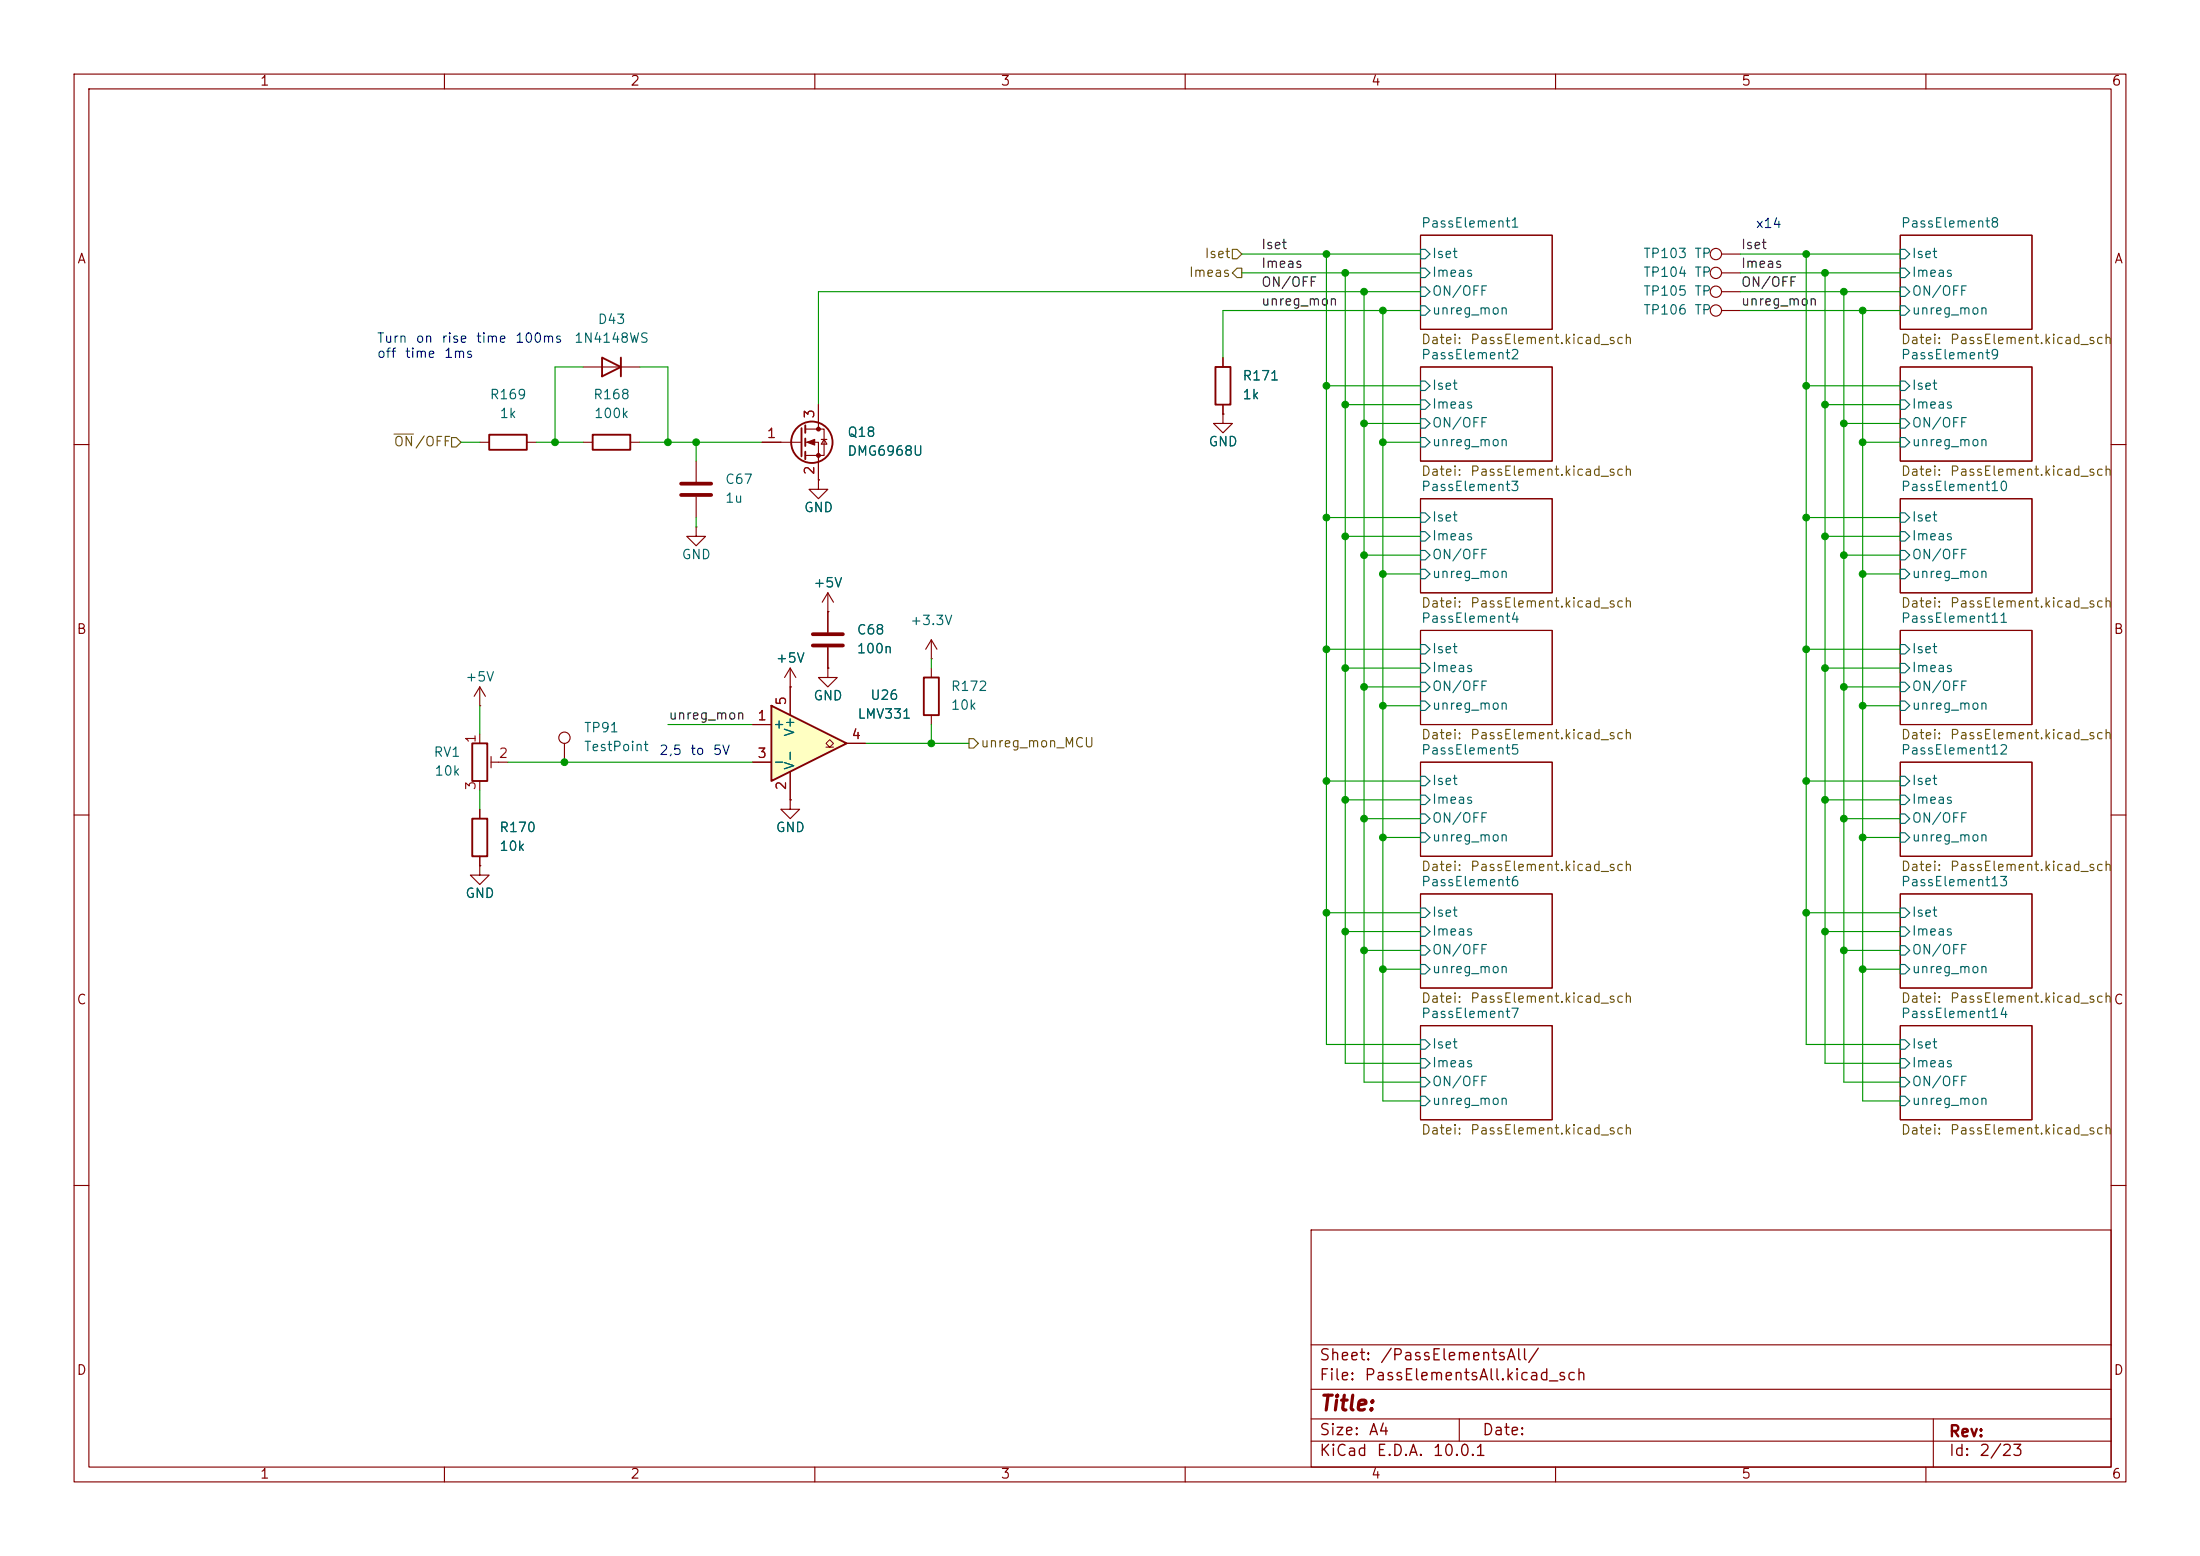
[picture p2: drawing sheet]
<svg xmlns="http://www.w3.org/2000/svg" width="297mm" height="210mm" viewBox="0 0 297 210" stroke-linecap="round" stroke-linejoin="round" font-family="sans-serif">
<g fill="none" stroke="#840000" stroke-width=".15">
<path d="M10 10h277v190h-277zM12 12h273v186h-273zM60 10v2M110 10v2M160 10v2M210 10v2M260 10v2M191.8 31.8h17.7v12.7h-17.7zM232.4 39.4h2.5M232.4 36.8h2.5M232.4 34.3h2.5M256.5 31.8h17.8v12.7h-17.8z"/>
<path d="M64.8 59.7h1.2M71.1 59.7h1.3M78.7 49.5h7.7M78.7 59.7h1.3M85.1 59.7h1.3M165.1 55.9v1.3h1.3l-1.3 1.2-1.3-1.2h1.3M165.1 55.9h.1M165.1 48.3v1.2M165.1 54.6v1.3M191.8 49.5h17.7v12.7h-17.7zM232.4 41.9h2.5M256.5 49.5h17.8v12.7h-17.8z"/>
<path d="M10 60h2M94 71.1v1.3h1.2l-1.2 1.3-1.3-1.3h1.3M94 71.1h.1M94 62.2v2.8M94 67.1v2.8M191.8 67.3h17.7v12.7h-17.7zM256.5 67.3h17.8v12.7h-17.8zM285 60h2M64.8 95.3h.1M64.8 92.7v2.6M64.8 99.1v1.2M64.8 92.7l-.8 1.3"/>
<path d="M64.8 92.7l.7 1.3M106.7 92.7h.1M106.7 90.2l-.8 1.2M106.7 90.2l.7 1.2M106.7 90.2v2.5M125.7 90.2v1.2M125.7 96.5v1.3M191.8 85.1h17.7v12.7h-17.7zM256.5 85.1h17.8v12.7h-17.8zM10 110h2M64.8 116.8v1.3h1.2l-1.2 1.3-1.3-1.3h1.3M64.8 116.8h.1"/>
<path d="M64.8 105.4v1.3M64.8 109.2v1.3M64.8 115.6v1.2M66.3 102.1v1.5M66.3 102.9h2.3M76.2 100.3v2.6M106.7 108v1.2h1.2l-1.2 1.3-1.3-1.3h1.3M106.7 108h.1M191.8 102.9h17.7v12.7h-17.7zM256.5 102.9h17.8v12.7h-17.8zM285 110h2M191.8 138.4h17.7v12.7h-17.7z"/>
<path d="M191.8 120.7h17.7v12.7h-17.7zM256.5 138.4h17.8v12.7h-17.8zM256.5 120.7h17.8v12.7h-17.8zM10 160h2M177 166h108v32h-108zM285 160h2M60 198v2M110 198v2M160 198v2M177 194.5h108M177 191.5h108M177 187.5h108"/>
<path d="M177 181.5h108M197 191.5v3M210 198v2M260 198v2M261 191.5v6.5"/>
<circle cx="231.6" cy="36.8" r=".76"/>
<circle cx="231.6" cy="39.4" r=".76"/>
<circle cx="231.6" cy="34.3" r=".76"/>
<circle cx="231.6" cy="41.9" r=".76"/>
<circle cx="76.2" cy="99.6" r=".76"/>
</g>
<g fill="none" stroke="#006464" stroke-width=".15">
<path d="M191.8 36.2h.6l.6 .6-.6 .7h-.6zM191.8 33.7h.6l.6 .6-.6 .6h-.6zM191.8 38.7h.6l.6 .7-.6 .6h-.6zM256.5 36.2h.7l.6 .6-.6 .7h-.7zM256.5 33.7h.7l.6 .6-.6 .6h-.7zM256.5 38.7h.7l.6 .7-.6 .6h-.7zM191.8 54h.6l.6 .6-.6 .6h-.6zM191.8 51.4h.6l.6 .7-.6 .6h-.6zM191.8 56.5h.6l.6 .7-.6 .6h-.6zM191.8 59.1h.6l.6 .6-.6 .6h-.6zM191.8 41.3h.6l.6 .6-.6 .6h-.6zM256.5 54h.7l.6 .6-.6 .6h-.7z"/>
<path d="M256.5 51.4h.7l.6 .7-.6 .6h-.7zM256.5 56.5h.7l.6 .7-.6 .6h-.7zM256.5 59.1h.7l.6 .6-.6 .6h-.7zM256.5 41.3h.7l.6 .6-.6 .6h-.7zM191.8 71.8h.6l.6 .6-.6 .6h-.6zM191.8 69.2h.6l.6 .7-.6 .6h-.6zM191.8 74.3h.6l.6 .6-.6 .7h-.6zM191.8 76.8h.6l.6 .7-.6 .6h-.6zM256.5 71.8h.7l.6 .6-.6 .6h-.7zM256.5 69.2h.7l.6 .7-.6 .6h-.7zM256.5 74.3h.7l.6 .6-.6 .7h-.7zM256.5 76.8h.7l.6 .7-.6 .6h-.7z"/>
<path d="M191.8 89.5h.6l.6 .7-.6 .6h-.6zM191.8 87h.6l.6 .6-.6 .7h-.6zM191.8 92.1h.6l.6 .6-.6 .6h-.6zM191.8 94.6h.6l.6 .7-.6 .6h-.6zM256.5 89.5h.7l.6 .7-.6 .6h-.7zM256.5 87h.7l.6 .6-.6 .7h-.7zM256.5 92.1h.7l.6 .6-.6 .6h-.7zM256.5 94.6h.7l.6 .7-.6 .6h-.7zM191.8 107.3h.6l.6 .7-.6 .6h-.6zM191.8 104.8h.6l.6 .6-.6 .6h-.6zM191.8 109.9h.6l.6 .6-.6 .6h-.6zM191.8 112.4h.6l.6 .6-.6 .7h-.6z"/>
<path d="M256.5 107.3h.7l.6 .7-.6 .6h-.7zM256.5 104.8h.7l.6 .6-.6 .6h-.7zM256.5 109.9h.7l.6 .6-.6 .6h-.7zM256.5 112.4h.7l.6 .6-.6 .7h-.7zM191.8 125.1h.6l.6 .6-.6 .7h-.6zM191.8 122.6h.6l.6 .6-.6 .6h-.6zM191.8 127.6h.6l.6 .7-.6 .6h-.6zM191.8 130.2h.6l.6 .6-.6 .6h-.6zM256.5 125.1h.7l.6 .6-.6 .7h-.7zM256.5 122.6h.7l.6 .6-.6 .6h-.7zM256.5 127.6h.7l.6 .7-.6 .6h-.7zM256.5 130.2h.7l.6 .6-.6 .6h-.7z"/>
<path d="M191.8 142.9h.6l.6 .6-.6 .6h-.6zM191.8 140.3h.6l.6 .7-.6 .6h-.6zM191.8 145.4h.6l.6 .7-.6 .6h-.6zM191.8 148h.6l.6 .6-.6 .6h-.6zM256.5 142.9h.7l.6 .6-.6 .6h-.7zM256.5 140.3h.7l.6 .7-.6 .6h-.7zM256.5 145.4h.7l.6 .7-.6 .6h-.7zM256.5 148h.7l.6 .6-.6 .6h-.7z"/>
</g>
<path d="M66 58.7h5.1v2h-5.1zM80 58.7h5.1v2h-5.1zM81.3 48.3l2.5 1.2-2.5 1.3zM83.8 48.3v2.5M164.1 49.5h2v5.1h-2zM124.7 91.4h2v5.1h-2zM63.8 110.5h2v5.1h-2zM63.8 100.3h2v5.1h-2z" fill="none" stroke="#840000" stroke-width=".25"/>
<path d="M91.9 65.3h4.1M91.9 66.8h4.1" fill="none" stroke="#840000" stroke-width=".51"/>
<path d="M104.1 95.3l10.2 5-10.2 5.1z" fill="#ffffc2"/>
<g fill="none" stroke="#840000" stroke-width=".25">
<path d="M108.2 57.8v3.8M108.7 57.4v1M108.7 59.2v1M108.7 61v1M104.1 95.3l10.2 5-10.2 5.1z"/>
<circle cx="109.6" cy="59.7" r="2.79"/>
</g>
<path d="M111.5 100.8h.5l-.5-.5 .5-.5 .5 .5-.5 .5h.5" fill="none" stroke="#840000" stroke-width=".14"/>
<g fill="none" stroke="#840000" stroke-width=".15">
<path d="M102.9 59.7h5.3M108.7 57.9h2.6v3.6h-2.6M108.7 59.7h1.8v5.1M110.5 54.6v3.3M110.9 59.3h.7M111.3 59.3l.3 .6h-.7zM165.1 55.9h.1M165.1 48.3v1.2M165.1 54.6v1.3M110.5 64.8v1.2h1.3l-1.3 1.3-1.3-1.3h1.3M110.5 64.8h.1M101.6 97.8h2.5"/>
<path d="M106.7 92.7h.1M106.7 92.7v3.8M111.8 90.2v1.2h1.2l-1.2 1.3-1.3-1.3h1.3M111.8 90.2h.1M111.8 82.6h.1M111.8 80v5.3M111.8 87.4v2.8M111.8 80l-.8 1.3M111.8 80l.7 1.3M125.7 88.9h.1M125.7 86.4l-.7 1.2M125.7 86.4l.8 1.2"/>
<path d="M125.7 86.4v2.5M64.8 116.8h.1M64.8 109.2v1.3M64.8 115.6v1.2M101.6 102.9h2.5M106.7 108h.1M106.7 104.1v3.9M114.3 100.3h2.5"/>
</g>
<path d="M109.7 85.6h4.1M109.7 87.1h4.1" fill="none" stroke="#840000" stroke-width=".51"/>
<g fill="#840000" stroke="#840000" stroke-width=".15">
<path d="M109 59.7l1-.4v.8z"/>
<circle cx="110.5" cy="57.9" r=".25"/>
<circle cx="110.5" cy="61.5" r=".25"/>
</g>
<path d="M166.4 36.8l.6-.6h.6v1.3h-.6zM166.4 33.7h.6l.6 .6-.6 .6h-.6zM53.2 58.6h2.6M61 59.1h.6l.6 .6-.6 .6h-.6zM130.8 99.7h.6l.7 .6-.7 .7h-.6z" fill="none" stroke="#725600" stroke-width=".15"/>
<g fill="none" stroke="#009600" stroke-width=".15">
<path d="M167.6 36.8h24.2M167.6 34.3h24.2M179.1 34.3v106.7h12.7M181.6 36.8v106.7h10.2M184.1 39.4v106.7h7.7M191.8 39.4h-81.3v15.2M234.9 36.8h21.6M234.9 39.4h21.6M234.9 34.3h21.6M243.8 34.3v106.7h12.7M246.4 36.8v106.7h10.1M248.9 39.4v106.7h7.6"/>
<path d="M62.2 59.7h2.6M72.4 59.7h6.3M78.7 49.5h-3.8v10.2M86.4 49.5h3.8v10.2M86.4 59.7h16.5M94 59.7v2.5M179.1 52.1h12.7M181.6 54.6h10.2M184.1 57.2h7.7M186.7 59.7h5.1M186.7 41.9v106.7h5.1M191.8 41.9h-26.7v6.4"/>
<path d="M234.9 41.9h21.6M243.8 52.1h12.7M246.4 54.6h10.1M248.9 57.2h7.6M251.5 59.7h5M251.5 41.9v106.7h5M94 69.9v1.2M179.1 69.9h12.7M181.6 72.4h10.2M184.1 74.9h7.7M186.7 77.5h5.1M243.8 69.9h12.7"/>
<path d="M246.4 72.4h10.1M248.9 74.9h7.6M251.5 77.5h5M64.8 95.3v3.8M90.2 97.8h11.4M125.7 88.9v1.3M125.7 97.8v2.5M179.1 87.6h12.7M181.6 90.2h10.2M184.1 92.7h7.7M186.7 95.3h5.1M243.8 87.6h12.7"/>
<path d="M246.4 90.2h10.1M248.9 92.7h7.6M251.5 95.3h5M64.8 106.7v2.5M68.6 102.9h33M116.8 100.3h14M179.1 105.4h12.7M181.6 108h10.2M184.1 110.5h7.7M186.7 113h5.1M243.8 105.4h12.7M246.4 108h10.1"/>
<path d="M248.9 110.5h7.6M251.5 113h5M179.1 123.2h12.7M181.6 125.7h10.2M184.1 128.3h7.7M186.7 130.8h5.1M243.8 123.2h12.7M246.4 125.7h10.1M248.9 128.3h7.6M251.5 130.8h5"/>
</g>
<g fill="#009600" stroke="#009600" stroke-width=".14">
<circle cx="74.9" cy="59.7" r=".46"/>
<circle cx="94" cy="59.7" r=".46"/>
<circle cx="90.2" cy="59.7" r=".46"/>
<circle cx="76.2" cy="102.9" r=".46"/>
<circle cx="243.8" cy="34.3" r=".46"/>
<circle cx="251.5" cy="41.9" r=".46"/>
<circle cx="246.4" cy="54.6" r=".46"/>
<circle cx="248.9" cy="39.4" r=".46"/>
<circle cx="251.5" cy="59.7" r=".46"/>
<circle cx="248.9" cy="57.2" r=".46"/>
<circle cx="246.4" cy="36.8" r=".46"/>
<circle cx="246.4" cy="108" r=".46"/>
<circle cx="248.9" cy="110.5" r=".46"/>
<circle cx="243.8" cy="105.4" r=".46"/>
<circle cx="243.8" cy="123.2" r=".46"/>
<circle cx="186.7" cy="77.5" r=".46"/>
<circle cx="243.8" cy="69.9" r=".46"/>
<circle cx="186.7" cy="59.7" r=".46"/>
<circle cx="181.6" cy="36.8" r=".46"/>
<circle cx="179.1" cy="34.3" r=".46"/>
<circle cx="186.7" cy="41.9" r=".46"/>
<circle cx="181.6" cy="54.6" r=".46"/>
<circle cx="184.1" cy="39.4" r=".46"/>
<circle cx="243.8" cy="52.1" r=".46"/>
<circle cx="248.9" cy="128.3" r=".46"/>
<circle cx="251.5" cy="130.8" r=".46"/>
<circle cx="251.5" cy="95.3" r=".46"/>
<circle cx="246.4" cy="125.7" r=".46"/>
<circle cx="251.5" cy="113" r=".46"/>
<circle cx="181.6" cy="72.4" r=".46"/>
<circle cx="179.1" cy="69.9" r=".46"/>
<circle cx="184.1" cy="74.9" r=".46"/>
<circle cx="184.1" cy="57.2" r=".46"/>
<circle cx="186.7" cy="95.3" r=".46"/>
<circle cx="186.7" cy="130.8" r=".46"/>
<circle cx="186.7" cy="113" r=".46"/>
<circle cx="181.6" cy="125.7" r=".46"/>
<circle cx="184.1" cy="128.3" r=".46"/>
<circle cx="184.1" cy="110.5" r=".46"/>
<circle cx="181.6" cy="108" r=".46"/>
<circle cx="184.1" cy="92.7" r=".46"/>
<circle cx="181.6" cy="90.2" r=".46"/>
<circle cx="179.1" cy="123.2" r=".46"/>
<circle cx="179.1" cy="87.6" r=".46"/>
<circle cx="179.1" cy="105.4" r=".46"/>
<circle cx="179.1" cy="52.1" r=".46"/>
<circle cx="125.7" cy="100.3" r=".46"/>
<circle cx="248.9" cy="74.9" r=".46"/>
<circle cx="251.5" cy="77.5" r=".46"/>
<circle cx="246.4" cy="72.4" r=".46"/>
<circle cx="248.9" cy="92.7" r=".46"/>
<circle cx="243.8" cy="87.6" r=".46"/>
<circle cx="246.4" cy="90.2" r=".46"/>
</g>
<text font-size="2" fill="#840000" x="178" y="190.9">Title:</text>
<g font-size="1.5" fill="#840000">
<text x="178" y="184">Sheet:</text>
<text x="186.2" y="184">/PassElementsAll/</text>
<text x="178" y="186.7">File:</text>
<text x="184.1" y="186.7">PassElementsAll.kicad_sch</text>
<text x="178" y="196.9">KiCad</text>
<text x="178" y="194.1">Size:</text>
<text x="184.7" y="194.1">A4</text>
<text x="185.7" y="196.9">E.D.A.</text>
<text x="193.3" y="196.9">10.0.1</text>
<text x="200" y="194.1">Date:</text>
<text x="263" y="194.3">Rev:</text>
<text x="263" y="196.9">Id:</text>
<text x="267.1" y="196.9">2/23</text>
</g>
<g font-size="1.3" fill="#840000">
<text x="35" y="11.9">1</text>
<text x="85" y="11.9">2</text>
<text x="135" y="11.9">3</text>
<text x="185" y="11.9">4</text>
<text x="235" y="11.9">5</text>
<text x="285" y="11.9">6</text>
<text x="10.3" y="35.9">A</text>
<text x="285.3" y="35.9">A</text>
<text x="10.3" y="85.9">B</text>
<text x="285.3" y="85.9">B</text>
<text x="10.3" y="135.9">C</text>
<text x="285.3" y="135.9">C</text>
<text x="10.3" y="185.9">D</text>
<text x="285.3" y="185.9">D</text>
<text x="35" y="199.9">1</text>
<text x="85" y="199.9">2</text>
<text x="135" y="199.9">3</text>
<text x="185" y="199.9">4</text>
<text x="235" y="199.9">5</text>
<text x="285" y="199.9">6</text>
</g>
<g font-size="1.3" fill="#725600">
<text x="162.5" y="35.2">Iset</text>
<text x="160.4" y="37.7">Imeas</text>
<text x="191.8" y="46.8">Datei:</text>
<text x="198.4" y="46.8">PassElement.kicad_sch</text>
<text x="256.5" y="46.8">Datei:</text>
<text x="263.2" y="46.8">PassElement.kicad_sch</text>
<text x="53.1" y="60.6">ON/OFF</text>
<text x="191.8" y="64.5">Datei:</text>
<text x="198.4" y="64.5">PassElement.kicad_sch</text>
<text x="256.5" y="64.5">Datei:</text>
<text x="263.2" y="64.5">PassElement.kicad_sch</text>
<text x="191.8" y="82.3">Datei:</text>
<text x="198.4" y="82.3">PassElement.kicad_sch</text>
<text x="256.5" y="82.3">Datei:</text>
<text x="263.2" y="82.3">PassElement.kicad_sch</text>
<text x="132.3" y="101.2">unreg_mon_MCU</text>
<text x="191.8" y="100.1">Datei:</text>
<text x="198.4" y="100.1">PassElement.kicad_sch</text>
<text x="256.5" y="100.1">Datei:</text>
<text x="263.2" y="100.1">PassElement.kicad_sch</text>
<text x="191.8" y="117.9">Datei:</text>
<text x="198.4" y="117.9">PassElement.kicad_sch</text>
<text x="256.5" y="117.9">Datei:</text>
<text x="263.2" y="117.9">PassElement.kicad_sch</text>
<text x="191.8" y="135.7">Datei:</text>
<text x="198.4" y="135.7">PassElement.kicad_sch</text>
<text x="256.5" y="135.7">Datei:</text>
<text x="263.2" y="135.7">PassElement.kicad_sch</text>
<text x="191.8" y="153.4">Datei:</text>
<text x="198.4" y="153.4">PassElement.kicad_sch</text>
<text x="256.5" y="153.4">Datei:</text>
<text x="263.2" y="153.4">PassElement.kicad_sch</text>
</g>
<g font-size="1.3" fill="#0f0f0f">
<text x="170.2" y="33.9">Iset</text>
<text x="234.9" y="33.9">Iset</text>
<text x="170.2" y="39">ON/OFF</text>
<text x="170.2" y="41.6">unreg_mon</text>
<text x="170.2" y="36.5">Imeas</text>
<text x="234.9" y="39">ON/OFF</text>
<text x="234.9" y="41.6">unreg_mon</text>
<text x="234.9" y="36.5">Imeas</text>
<text x="90.2" y="97.4">unreg_mon</text>
</g>
<g font-size="1.3" fill="#006464">
<text x="191.8" y="31">PassElement1</text>
<text x="193.2" y="35.2">Iset</text>
<text x="221.8" y="35.2">TP103 TP</text>
<text x="256.5" y="31">PassElement8</text>
<text x="258" y="35.2">Iset</text>
<text x="193.2" y="37.7">Imeas</text>
<text x="193.2" y="40.2">ON/OFF</text>
<text x="221.8" y="40.2">TP105 TP</text>
<text x="221.8" y="37.7">TP104 TP</text>
<text x="258" y="37.7">Imeas</text>
<text x="258" y="40.2">ON/OFF</text>
<text x="77.4" y="46.6">1N4148WS</text>
<text x="80.6" y="44">D43</text>
<text x="193.2" y="42.8">unreg_mon</text>
<text x="221.8" y="42.8">TP106 TP</text>
<text x="258" y="42.8">unreg_mon</text>
<text x="167.6" y="51.7">R171</text>
<text x="191.8" y="48.8">PassElement2</text>
<text x="193.2" y="52.9">Iset</text>
<text x="256.5" y="48.8">PassElement9</text>
<text x="258" y="52.9">Iset</text>
<text x="66" y="54.2">R169</text>
<text x="67.4" y="56.7">1k</text>
<text x="80" y="54.2">R168</text>
<text x="80.1" y="56.7">100k</text>
<text x="114.3" y="59.3">Q18</text>
<text x="167.6" y="54.2">1k</text>
<text x="193.2" y="55.5">Imeas</text>
<text x="193.2" y="58">ON/OFF</text>
<text x="258" y="55.5">Imeas</text>
<text x="258" y="58">ON/OFF</text>
<text x="97.8" y="65.6">C67</text>
<text x="114.3" y="61.8">DMG6968U</text>
<text x="163.1" y="60.6">GND</text>
<text x="193.2" y="60.6">unreg_mon</text>
<text x="258" y="60.6">unreg_mon</text>
<text x="97.8" y="68.2">1u</text>
<text x="108.5" y="69.4">GND</text>
<text x="191.8" y="66.6">PassElement3</text>
<text x="193.2" y="70.7">Iset</text>
<text x="256.5" y="66.6">PassElement10</text>
<text x="258" y="70.7">Iset</text>
<text x="91.9" y="75.8">GND</text>
<text x="193.2" y="73.3">Imeas</text>
<text x="193.2" y="75.8">ON/OFF</text>
<text x="258" y="73.3">Imeas</text>
<text x="258" y="75.8">ON/OFF</text>
<text x="109.7" y="79.6">+5V</text>
<text x="193.2" y="78.3">unreg_mon</text>
<text x="258" y="78.3">unreg_mon</text>
<text x="104.6" y="89.8">+5V</text>
<text x="115.6" y="88.5">100n</text>
<text x="115.6" y="86">C68</text>
<text x="122.8" y="84.7">+3.3V</text>
<text x="191.8" y="84.4">PassElement4</text>
<text x="193.2" y="88.5">Iset</text>
<text x="256.5" y="84.4">PassElement11</text>
<text x="258" y="88.5">Iset</text>
<text x="62.7" y="92.3">+5V</text>
<text x="109.7" y="94.8">GND</text>
<text x="117.4" y="94.8">U26</text>
<text x="128.3" y="93.6">R172</text>
<text x="193.2" y="91">Imeas</text>
<text x="193.2" y="93.6">ON/OFF</text>
<text x="258" y="91">Imeas</text>
<text x="258" y="93.6">ON/OFF</text>
<text x="78.7" y="101.7">TestPoint</text>
<text x="78.7" y="99.2">TP91</text>
<text x="104.3" y="98.7">+</text>
<text x="107.5" y="99.5" transform="rotate(-90 107.5 99.5)">V+</text>
<text x="115.7" y="97.3">LMV331</text>
<text x="128.3" y="96.1">10k</text>
<text x="193.2" y="96.1">unreg_mon</text>
<text x="258" y="96.1">unreg_mon</text>
<text x="58.4" y="102.5">RV1</text>
<text x="58.6" y="105">10k</text>
<text x="104.3" y="103.7">-</text>
<text x="107.5" y="104" transform="rotate(-90 107.5 104)">V-</text>
<text x="191.8" y="102.2">PassElement5</text>
<text x="193.2" y="106.3">Iset</text>
<text x="256.5" y="102.2">PassElement12</text>
<text x="258" y="106.3">Iset</text>
<text x="67.3" y="112.6">R170</text>
<text x="104.6" y="112.6">GND</text>
<text x="193.2" y="108.8">Imeas</text>
<text x="193.2" y="111.4">ON/OFF</text>
<text x="193.2" y="113.9">unreg_mon</text>
<text x="258" y="108.8">Imeas</text>
<text x="258" y="111.4">ON/OFF</text>
<text x="258" y="113.9">unreg_mon</text>
<text x="67.3" y="115.2">10k</text>
<text x="191.8" y="119.9">PassElement6</text>
<text x="256.5" y="119.9">PassElement13</text>
<text x="62.7" y="121.5">GND</text>
<text x="193.2" y="124.1">Iset</text>
<text x="258" y="124.1">Iset</text>
<text x="193.2" y="126.6">Imeas</text>
<text x="193.2" y="129.1">ON/OFF</text>
<text x="193.2" y="131.7">unreg_mon</text>
<text x="258" y="126.6">Imeas</text>
<text x="258" y="129.1">ON/OFF</text>
<text x="258" y="131.7">unreg_mon</text>
<text x="191.8" y="137.7">PassElement7</text>
<text x="256.5" y="137.7">PassElement14</text>
<text x="193.2" y="141.8">Iset</text>
<text x="258" y="141.8">Iset</text>
<text x="193.2" y="144.4">Imeas</text>
<text x="193.2" y="146.9">ON/OFF</text>
<text x="193.2" y="149.5">unreg_mon</text>
<text x="258" y="144.4">Imeas</text>
<text x="258" y="146.9">ON/OFF</text>
<text x="258" y="149.5">unreg_mon</text>
</g>
<g font-size="1.3" fill="#0000c2">
<text x="236.9" y="31.1">x14</text>
<text x="50.8" y="46.6">Turn</text>
<text x="56" y="46.6">on</text>
<text x="59.5" y="46.6">rise</text>
<text x="64.2" y="46.6">time</text>
<text x="69.5" y="46.6">100ms</text>
<text x="50.8" y="48.6">off</text>
<text x="54.6" y="48.6">time</text>
<text x="59.9" y="48.6">1ms</text>
<text x="88.9" y="102.2">2,5</text>
<text x="93.1" y="102.2">to</text>
<text x="96.1" y="102.2">5V</text>
</g>
<g font-size="1.3" fill="#a90000">
<text x="103.4" y="59.4">1</text>
<text x="110.2" y="56.6" transform="rotate(-90 110.2 56.6)">3</text>
<text x="110.2" y="64.2" transform="rotate(-90 110.2 64.2)">2</text>
<text x="106.4" y="95.3" transform="rotate(-90 106.4 95.3)">5</text>
<text x="64.5" y="100.4" transform="rotate(-90 64.5 100.4)">1</text>
<text x="102.2" y="97.5">1</text>
<text x="114.9" y="100.1">4</text>
<text x="64.5" y="106.8" transform="rotate(-90 64.5 106.8)">3</text>
<text x="67.2" y="102.6">2</text>
<text x="102.2" y="102.6">3</text>
<text x="106.4" y="106.8" transform="rotate(-90 106.4 106.8)">2</text>
</g>
</svg>
